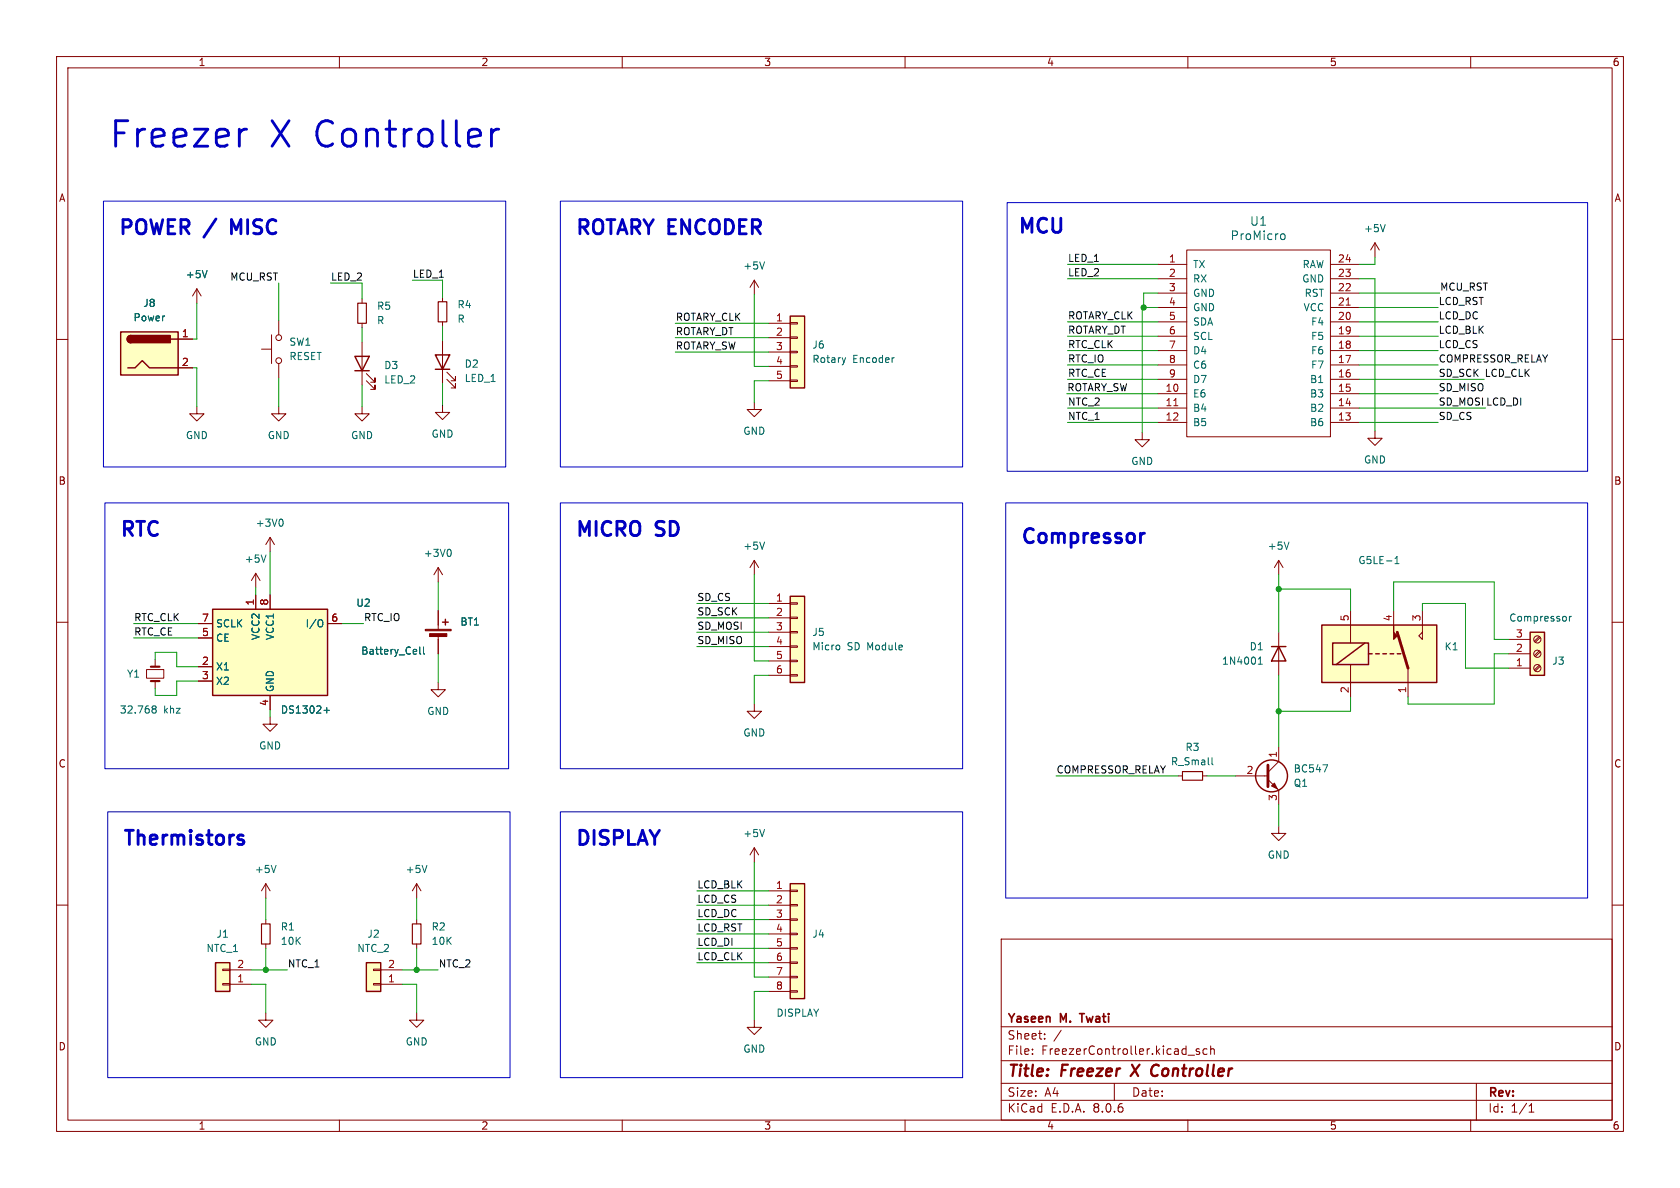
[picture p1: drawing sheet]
<svg xmlns="http://www.w3.org/2000/svg" width="297mm" height="210mm" viewBox="0 0 297 210" stroke-linecap="round" stroke-linejoin="round" font-family="sans-serif">
<g fill="none" stroke="#840000" stroke-width=".18">
<path d="M10 10h277v190h-277zM12 12h273v186h-273zM60 10v2M110 10v2M160 10v2M210 10v2M260 10v2M10 60h2M133.3 49.5l-.7 1.3M133.3 49.5v2.6M133.3 49.5l.8 1.3M285 60h2"/>
<path d="M49.3 71.9v1.3h1.2l-1.2 1.2-1.3-1.2h1.3M10 110h2M285 110h2M208.3 137.2h.7M212.6 137.2h.8M10 160h2M47 156.2l-.8 1.3M47 156.2v2.6M47 156.2l.8 1.3M285 160h2M177 166h108v32h-108zM60 198v2"/>
<path d="M110 198v2M160 198v2M177 194.5h108M177 191.5h108M177 187.5h108M177 181.5h108M182.5 186.3v.1M182.5 185.5v.1M184.7 183.6v.1M184.7 182.8v.1M187.6 182.1l-1.3 2M197 191.5v3"/>
<path d="M210 198v2M210 186.5h1.2M212 185.5l-.3-.1-.2 .2v.2l.5 .2v.3h-.5M213.4 185.5l-.4-.1-.3 .3v.4l.1 .2h.6M214 185.5l.2-.1 .4 .1 .1 .9M214 184.9v1.5M260 198v2M261 191.5v6.5M270.3 196.6h.9M270.3 195.5l.4-.4v1.5"/>
</g>
<path d="M201.5 188.2l-1.6 2M204.5 188.2l-.5 .1M204.6 190.1l-.5 .1" fill="none" stroke="#840000" stroke-width=".4"/>
<path d="M190.8 179.2h.9" fill="none" stroke="#840000" stroke-width=".3"/>
<path d="M135.2 46.3l-.5 1.3M214.3 133.9v1.1l.1 .2M48.8 153l-.4 1.2" fill="none" stroke="#006464" stroke-width=".18"/>
<path d="M209 136.4h3.6v1.5h-3.6z" fill="none" stroke="#840000" stroke-width=".2"/>
<path d="M139.7 55.9h2.5v12.7h-2.5z" fill="#ffffc2"/>
<g fill="none" stroke="#840000" stroke-width=".18">
<path d="M135.9 57.2h3.8M135.9 59.7h3.8M139.7 59.6h1.3v.2h-1.3zM139.7 57h1.3v.3h-1.3zM135.9 62.2h3.8M135.9 64.8h3.8M135.9 67.3h3.8M139.7 67.2h1.3v.2h-1.3zM139.7 64.6h1.3v.3h-1.3zM139.7 62.1h1.3v.3h-1.3zM226.1 99.1l-.8 1.2M226.1 99.1v2.5"/>
<path d="M226.1 99.1l.7 1.2"/>
</g>
<path d="M139.7 55.9h2.5v12.7h-2.5z" fill="none" stroke="#840000" stroke-width=".25"/>
<path d="M149.5 63.2l-.3 .9M158.1 63.2l-.3 .1M227.9 95.8l-.4 1.3" fill="none" stroke="#006464" stroke-width=".18"/>
<path d="M233.7 110.5h20.3v10.2h-20.3z" fill="#ffffc2"/>
<path d="M238.8 108v5.7M238.8 117.5v5.7M246.4 108v2.5M248.9 118.1v5.1M251.5 108v5l-.7-.6 .7-.6" fill="none" stroke="#840000" stroke-width=".18"/>
<path d="M233.7 110.5h20.3v10.2h-20.3zM235.6 113.7h6.3v3.8h-6.3zM241.3 113.7l-5.1 3.8M241.9 115.6h.7M243.2 115.6h.6M244.5 115.6h.6M245.7 115.6h.7M247 115.6h.6" fill="none" stroke="#840000" stroke-width=".25"/>
<path d="M247 111.8l1.9 6.3" fill="none" stroke="#840000" stroke-width=".51"/>
<path d="M246.4 110.5v1.3l.6 .6-.6 .6z" fill="#840000" stroke="#840000" stroke-width=".18"/>
<path d="M246.6 99.6h.7M246.6 98.7l.4-.3v1.2" fill="none" stroke="#006464" stroke-width=".18"/>
<path d="M139.7 105.4h2.5v15.3h-2.5z" fill="#ffffc2"/>
<g fill="none" stroke="#840000" stroke-width=".18">
<path d="M135.9 106.7h3.8M135.9 109.2h3.8M135.9 111.8h3.8M135.9 114.3h3.8M135.9 116.8h3.8M135.9 119.4h3.8M139.7 119.3h1.3v.2h-1.3zM139.7 116.7h1.3v.3h-1.3zM139.7 114.2h1.3v.2h-1.3zM139.7 111.6h1.3v.3h-1.3zM139.7 109.1h1.3v.2h-1.3zM139.7 106.6h1.3v.2h-1.3z"/>
<path d="M133.3 124.5v1.2h1.3l-1.3 1.3-1.2-1.3h1.2M218.4 137.2h5.8M224.2 137.8l1.9 1.9v2.5M226.1 132.1v2.5l-1.9 1.9"/>
</g>
<g fill="none" stroke="#840000" stroke-width=".25">
<path d="M139.7 105.4h2.5v15.3h-2.5z"/>
<circle cx="224.8" cy="137.2" r="2.82"/>
</g>
<path d="M148.4 114.2v.6M233.9 135.2h.8l-.5 1.3" fill="none" stroke="#006464" stroke-width=".18"/>
<path d="M224.2 135.3v3.8" fill="none" stroke="#840000" stroke-width=".51"/>
<path d="M224.8 138.9l.5-.5 .5 1z" fill="#840000" stroke="#840000" stroke-width=".18"/>
<path d="M270.5 111.8h2.5v7.6h-2.5z" fill="#ffffc2"/>
<path d="M270.5 111.8h2.5v7.6h-2.5z" fill="none" stroke="#840000" stroke-width=".25"/>
<g fill="none" stroke="#840000" stroke-width=".18">
<path d="M48 59.2v5.1M49.3 56.6v2.6M46.2 61.7h1.8M49.3 64.3v2.5M266.7 118.1h3.8M266.7 115.6h3.8M266.7 113h3.8M272.1 112.5l-.9 .9M272.1 115.1l-.9 .8M272.1 117.6l-.9 .8M272.3 112.7l-.9 .8M272.3 115.2l-.9 .9"/>
<path d="M272.3 117.8l-.9 .8M73.7 156.2v2.6M73.7 156.2l-.8 1.3M73.7 156.2l.7 1.3M47 179.1v1.2h1.3l-1.3 1.3-1.3-1.3h1.3M73.7 179.1v1.2h1.2l-1.2 1.3-1.3-1.3h1.3M73.7 162.6v.7M73.7 166.9v.7M133.3 180.3v1.3h1.3l-1.3 1.3-1.2-1.3h1.2"/>
<circle cx="49.3" cy="59.7" r=".51"/>
<circle cx="49.3" cy="63.8" r=".51"/>
<circle cx="271.8" cy="118.1" r=".63"/>
<circle cx="271.8" cy="115.6" r=".63"/>
<circle cx="271.8" cy="113" r=".63"/>
</g>
<path d="M277.5 109v.8M277.8 109l-.3 .2M75.5 153l-.4 1.2" fill="none" stroke="#006464" stroke-width=".18"/>
<path d="M72.9 163.3h1.5v3.6h-1.5z" fill="none" stroke="#840000" stroke-width=".2"/>
<path d="M64.8 170.2h2.5v5.1h-2.5z" fill="#ffffc2"/>
<path d="M25.9 118.4h3.1v1.5h-3.1zM27.4 116.6v1.3M27.4 120.4v1.3M133.3 149.9l-.7 1.2M133.3 149.9v2.5M133.3 149.9l.8 1.2M66 171.3h1.3v.3h-1.3zM66 173.9h1.3v.2h-1.3zM67.3 174h3.8M67.3 171.5h3.8" fill="none" stroke="#840000" stroke-width=".18"/>
<path d="M64.8 170.2h2.5v5.1h-2.5z" fill="none" stroke="#840000" stroke-width=".25"/>
<path d="M27 125.3h.1M27 124.8h.4l.1 .1 .1 .2-.2 .2M27.1 125.3h.3M27.1 125.3l-.1 .1M27.4 125.3l.2 .3-.1 .3-.1 .2-.4-.1M135.2 146.6l-.5 1.3" fill="none" stroke="#006464" stroke-width=".18"/>
<path d="M26.7 117.9h1.5M26.7 120.4h1.5" fill="none" stroke="#840000" stroke-width=".38"/>
<path d="M37.6 107.7h20.3v15.2h-20.3z" fill="#ffffc2"/>
<path d="M37.6 107.7h20.3v15.2h-20.3zM78.2 110h1M78.7 109.5v1" fill="none" stroke="#840000" stroke-width=".25"/>
<g fill="none" stroke="#840000" stroke-width=".18">
<path d="M35.1 117.9h2.5M35.1 112.8h2.5M35.1 110.2h2.5M45.2 105.2v2.5M47.8 105.2v2.5M57.9 110.2h2.6M77.5 100.3l-.8 1.3M77.5 100.3v2.6M77.5 108v3.3M77.5 112.3v3.3M77.5 100.3l.7 1.3M35.1 120.4h2.5"/>
<path d="M47.8 122.9v2.6M77.5 120.7v1.2h1.2l-1.2 1.3-1.3-1.3h1.3"/>
</g>
<path d="M79.5 97.1a.79 .79 0 0 1 0 1.3M56.8 109.5l.1 .1a.81 .81 0 0 1-.1 1.2M74.2 114.4v1.1l.2 .1M74.9 114.4v1.1l.2 .1M57.3 125.6h.9M57.8 125.1v1" fill="none" stroke="#006464" stroke-width=".18"/>
<g fill="#840000" stroke="#840000" stroke-width=".18">
<path d="M75.2 111.3h4.6v.2h-4.6z"/>
<path d="M75.9 112h3.1v.5h-3.1z"/>
</g>
<path d="M139.7 156.2h2.5v20.3h-2.5z" fill="#ffffc2"/>
<g fill="none" stroke="#840000" stroke-width=".18">
<path d="M243.1 42.9l-.8 1.3M243.1 42.9v2.6M243.1 42.9l.7 1.3M133.3 71.1v1.3h1.3l-1.3 1.3-1.2-1.3h1.2M47.8 95l-.8 1.3M47.8 95v2.5M47.8 95l.7 1.3M45.2 101.3l-.8 1.3M45.2 101.3v2.6M45.2 101.3l.8 1.3M47.8 126.7v1.3h1.2l-1.2 1.3-1.3-1.3h1.3M135.9 157.5h3.8"/>
<path d="M139.7 159.9h1.3v.2h-1.3zM139.7 157.4h1.3v.2h-1.3zM47 162.6v.7M47 166.9v.7M135.9 160h3.8M135.9 162.6h3.8M135.9 165.1h3.8M135.9 167.6h3.8M135.9 170.2h3.8M135.9 172.7h3.8M135.9 175.3h3.8M139.7 175.1h1.3v.3h-1.3z"/>
<path d="M139.7 172.6h1.3v.2h-1.3zM139.7 170.1h1.3v.2h-1.3zM139.7 167.5h1.3v.3h-1.3zM139.7 165h1.3v.2h-1.3zM139.7 162.4h1.3v.3h-1.3z"/>
</g>
<path d="M139.7 156.2h2.5v20.3h-2.5z" fill="none" stroke="#840000" stroke-width=".25"/>
<path d="M244.9 39.7l-.4 1.3M47 98.1l-.4 1.3M49.7 91.8a.79 .79 0 0 1 0 1.2" fill="none" stroke="#006464" stroke-width=".18"/>
<path d="M46.2 163.3h1.6v3.6h-1.6z" fill="none" stroke="#840000" stroke-width=".2"/>
<path d="M38.1 170.2h2.5v5.1h-2.5z" fill="#ffffc2"/>
<g fill="none" stroke="#840000" stroke-width=".18">
<path d="M34.8 51.1l-.8 1.2M34.8 51.1v2.5M34.8 51.1l.8 1.2M64 52.8v.8M64 57.2v.7M78.2 52.6v.7M78.2 56.9v.8M204.7 46.7h5.1M204.7 59.4h5.1M204.7 49.3h5.1M204.7 56.9h5.1M204.7 54.4h5.1"/>
<path d="M204.7 51.8h5.1M209.8 44.2h25.4v33h-25.4zM235.2 46.7h5.1M235.2 59.4h5.1M235.2 49.3h5.1M235.2 56.9h5.1M235.2 54.4h5.1M235.2 51.8h5.1M34.8 71.9v1.3h1.3l-1.3 1.2-1.3-1.2h1.3M64 71.9v1.3h1.3l-1.3 1.2-1.3-1.2h1.3M64 60.5v7.6M64.8 67.3l1.5 1.5v-.7v.7h-.8"/>
<path d="M64.8 66l1.5 1.6v-.8v.8h-.8M78.2 71.6v1.3h1.3l-1.3 1.3-1.2-1.3h1.2M78.2 60.2v7.6M79 67.1l1.5 1.5v-.8v.8h-.7M79 65.8l1.5 1.5v-.8v.8h-.7M201.9 76.5v1.2h1.3l-1.3 1.3-1.2-1.3h1.2M204.7 69.6h5.1M204.7 72.1h5.1M204.7 74.7h5.1M204.7 67.1h5.1M204.7 64.5h5.1M204.7 62h5.1"/>
<path d="M235.2 69.6h5.1M235.2 72.1h5.1M235.2 74.7h5.1M235.2 67.1h5.1M235.2 64.5h5.1M235.2 62h5.1M243.1 76.2v1.3h1.2l-1.2 1.2-1.3-1.2h1.3M133.3 99.1l-.7 1.2M133.3 99.1v2.5M133.3 99.1l.8 1.2M226.1 111.8v7.6M226.1 146.1v1.2h1.2l-1.2 1.3-1.3-1.3h1.3"/>
<path d="M39.4 171.3h1.2v.3h-1.2zM39.4 173.9h1.2v.2h-1.2zM40.6 174h3.8M40.6 171.5h3.8"/>
</g>
<path d="M62.7 63h2.6l-1.3 2.5zM62.7 65.5h2.6M77 62.7h2.5l-1.3 2.6zM77 65.3h2.5M224.8 114.3h2.5M226.1 114.3l1.2 2.5h-2.5zM38.1 170.2h2.5v5.1h-2.5z" fill="none" stroke="#840000" stroke-width=".25"/>
<path d="M36.6 47.8l-.4 1.3M226.5 41.4l.4-.1 .3 .3-.1 .6-.2 .2-.4-.1M135.2 95.8l-.5 1.3M222.4 117.4h.8M222.4 116.5l.4-.4v1.3" fill="none" stroke="#006464" stroke-width=".18"/>
<path d="M238 53.9h.7M207.5 71.7h.7" fill="none" stroke="#a90000" stroke-width=".18"/>
<path d="M63.2 53.6h1.6v3.6h-1.6zM77.5 53.3h1.5v3.6h-1.5z" fill="none" stroke="#840000" stroke-width=".2"/>
<path d="M21.3 58.7h10.2v7.6h-10.2z" fill="#ffffc2"/>
<path d="M21.3 58.7h10.2v7.6h-10.2zM23.1 59.3a.64 .64 0 0 0-.6 .6 .64 .64 0 0 0 .6 .7M30.2 59.9h1.3M22.6 65h1.3l1.2-1.2 1.3 1.2h5.1" fill="none" stroke="#840000" stroke-width=".25"/>
<g fill="#840000" stroke="#840000" stroke-width=".25">
<path d="M22.7 59.5l.4-.2v1.3a.63 .63 0 0 1-.6-.4 .63 .63 0 0 1 .2-.7z"/>
<path d="M23.1 59.3h7v1.3h-7z"/>
</g>
<path d="M31.5 59.9h2.5M31.5 65h2.5M35.1 117.9h2.5M35.1 112.8h2.5M35.1 110.2h2.5M45.2 105.2v2.5M47.8 105.2v2.5M57.9 110.2h2.6M77.5 108v2.5M77.5 113v2.6M35.1 120.4h2.5M47.8 122.9v2.6" fill="none" stroke="#840000" stroke-width=".18"/>
<path d="M43.2 22.8h.4M87.7 22.8h.5M41.8 40.6l-.9-1.8v2.5M202.3 94.3l-.4 .1M42.8 148.4l.3 .4-.1 .4-.2 .1M42.8 147.6l.2 .1" fill="none" stroke="#0000c2" stroke-width=".5"/>
<path d="M18.3 35.6h71.1v47h-71.1zM99.1 35.6h71.1v47h-71.1zM178.1 35.8h102.6v47.5h-102.6zM18.5 88.9h71.4v47h-71.4zM99.1 88.9h71.1v47h-71.1zM177.8 88.9h102.9v69.9h-102.9zM19 143.5h71.2v47h-71.2zM99.1 143.5h71.1v47h-71.1z" fill="none" stroke="#0000c2" stroke-width=".18"/>
<g fill="none" stroke="#009600" stroke-width=".18">
<path d="M34.8 53.6v6.3h-.8M49.3 50v6.6M58.4 50h5.6v2.8M64 57.9v2.6M72.9 49.5h5.3v3.1M78.2 57.7v2.5M119.4 59.7h16.5M119.4 57.2h16.5M133.3 52.1v12.7h2.6M188.7 49.3h16M188.7 56.9h16M188.7 59.4h16"/>
<path d="M188.7 46.7h16M204.7 51.8h-2.5v2.6M204.7 54.4h-2.8v22.1M240.3 49.3h2.8v26.9M240.3 51.8h14.2M240.3 56.9h14M240.3 59.4h14M240.3 54.4h14M243.1 45.5v1.2h-2.8M34 65h.8v6.9M49.3 66.8v5.1M64 68.1v3.8"/>
<path d="M78.2 67.8v3.8M119.4 62.2h16.5M135.9 67.3h-2.6v3.8M188.6 69.6h16.1M188.7 67.1h16M188.7 74.7h16M188.7 72.1h16M188.7 64.5h16M188.7 62h16M240.3 69.6h14M240.3 67.1h22.1M240.3 74.7h14"/>
<path d="M240.3 72.1h22.3M240.3 64.5h14M240.3 62h14M47.8 97.5v7.7M23.6 110.2h11.5M23.6 112.8h11.5M27.4 116.6v-1.3h3.8v2.6h3.9M45.2 103.9v1.3M60.5 110.2h3.8M77.5 102.9v5.1M77.5 115.6v5.1M123.2 109.2h12.7"/>
<path d="M123.2 106.7h12.7M123.2 114.3h12.7M123.2 111.8h12.7M133.3 101.6v15.2h2.6M135.9 119.4h-2.6v5.1M226.1 101.6v10.2M226.1 119.4v12.7M226.1 104.1h12.7v3.9M246.4 108v-5.1h17.8v10.1h2.5M251.5 108v-1.3h7.6v11.4h7.6M266.7 115.6h-2.5v8.9h-15.3v-1.3M35.1 120.4h-3.9v2.5h-3.8v-1.2"/>
<path d="M47.8 125.5v1.2M186.7 137.2h21.6M213.4 137.2h5M238.8 123.2v2.5h-12.7M47 158.8v3.8M73.7 158.8v3.8M123.2 157.5h12.7M133.3 152.4v20.3h2.6M226.1 142.2v3.9M44.4 171.5h6.4M44.4 174h2.6v5.1M47 167.6v3.9"/>
<path d="M71.1 171.5h6.4M71.1 174h2.6v5.1M73.7 167.6v3.9M123.2 160h12.7M123.2 162.6h12.7M123.2 167.6h12.7M123.2 165.1h12.7M123.2 170.2h12.7M135.9 175.3h-2.6v5"/>
</g>
<path d="M36.6 47.8l-.4 1.3M56.8 109.5l.1 .1a.81 .81 0 0 1-.1 1.2M74.2 114.4v1.1l.2 .1M74.9 114.4v1.1l.2 .1M57.3 125.6h.9M57.8 125.1v1" fill="none" stroke="#006464" stroke-width=".18"/>
<g fill="#009600" stroke="#009600" stroke-width=".18">
<circle cx="226.1" cy="104.1" r=".46"/>
<circle cx="226.1" cy="125.7" r=".46"/>
<circle cx="202.2" cy="54.4" r=".46"/>
<circle cx="73.7" cy="171.5" r=".46"/>
<circle cx="47" cy="171.5" r=".46"/>
</g>
<g font-size="6.3" fill="#0000c2">
<text x="19" y="26.4">Freezer</text>
<text x="47.7" y="26.4">X Controller</text>
</g>
<g font-size="3.5" fill="#0000c2">
<text x="20.8" y="41.7">POWER</text>
<text x="36.5" y="41.7">/</text>
<text x="42" y="41.7">MISC</text>
<text x="101.6" y="41.7">ROTARY ENCODER</text>
<text x="179.8" y="41.4">MCU</text>
<text x="21.1" y="95">RTC</text>
<text x="101.6" y="95">MICRO</text>
<text x="116.2" y="95">SD</text>
<text x="180.3" y="96.3">Compressor</text>
<text x="21.6" y="149.6">Thermistors</text>
<text x="101.6" y="149.6">DISPLAY</text>
</g>
<g font-size="2.8" fill="#840000">
<text x="178" y="190.9">Title:</text>
<text x="187.7" y="190.9">Freezer</text>
<text x="200.9" y="190.9">X</text>
<text x="205.2" y="190.9">Controller</text>
</g>
<g font-size="2.1" fill="#006464">
<text x="220.9" y="40.1">U1</text>
<text x="217.5" y="42.6">ProMicro</text>
</g>
<g font-size="2.1" fill="#840000">
<text x="178" y="184">Sheet:</text>
<text x="178" y="181.2">Yaseen</text>
<text x="187.5" y="181.2">M.</text>
<text x="191.7" y="181.2">Twati</text>
<text x="178" y="186.7">File:</text>
<text x="184.1" y="186.7">FreezerController.kicad_sch</text>
<text x="178" y="196.9">KiCad</text>
<text x="178" y="194.1">Size:</text>
<text x="184.7" y="194.1">A4</text>
<text x="185.7" y="196.9">E.D.A.</text>
<text x="193.3" y="196.9">8.0.6</text>
<text x="200" y="194.1">Date:</text>
<text x="263" y="194.3">Rev:</text>
<text x="263" y="196.9">Id:</text>
<text x="267.1" y="196.9">1/1</text>
</g>
<g font-size="1.8" fill="#840000">
<text x="35" y="11.9">1</text>
<text x="85" y="11.9">2</text>
<text x="135" y="11.9">3</text>
<text x="185" y="11.9">4</text>
<text x="235" y="11.9">5</text>
<text x="285" y="11.9">6</text>
<text x="10.3" y="35.9">A</text>
<text x="285.3" y="35.9">A</text>
<text x="10.3" y="85.9">B</text>
<text x="285.3" y="85.9">B</text>
<text x="10.3" y="135.9">C</text>
<text x="285.3" y="135.9">C</text>
<text x="10.3" y="185.9">D</text>
<text x="285.3" y="185.9">D</text>
<text x="35" y="199.9">1</text>
<text x="85" y="199.9">2</text>
<text x="135" y="199.9">3</text>
<text x="185" y="199.9">4</text>
<text x="235" y="199.9">5</text>
<text x="285" y="199.9">6</text>
</g>
<g font-size="1.8" fill="#006464">
<text x="241" y="41.2">+5V</text>
<text x="131.3" y="47.9">+5V</text>
<text x="210.8" y="47.6">TX</text>
<text x="230.2" y="47.6">RAW</text>
<text x="32.8" y="49.4">+5V</text>
<text x="210.8" y="50.1">RX</text>
<text x="210.8" y="52.7">GND</text>
<text x="230.1" y="50.1">GND</text>
<text x="230.5" y="52.7">RST</text>
<text x="23.5" y="57">Power</text>
<text x="25.2" y="54.5">J8</text>
<text x="66.6" y="55">R5</text>
<text x="66.6" y="57.5">R</text>
<text x="80.8" y="54.7">R4</text>
<text x="80.8" y="57.3">R</text>
<text x="210.8" y="55.2">GND</text>
<text x="210.8" y="57.8">SDA</text>
<text x="230.4" y="55.2">VCC</text>
<text x="231.7" y="57.8">F4</text>
<text x="51.1" y="63.9">RESET</text>
<text x="51.1" y="61.3">SW1</text>
<text x="67.8" y="65.4">D3</text>
<text x="82.1" y="65.2">D2</text>
<text x="143.5" y="61.8">J6</text>
<text x="143.5" y="64.4">Rotary</text>
<text x="150.7" y="64.4">Encoder</text>
<text x="210.8" y="60.3">SCL</text>
<text x="210.8" y="62.8">D4</text>
<text x="210.8" y="65.4">C6</text>
<text x="231.7" y="65.4">F7</text>
<text x="231.7" y="62.8">F6</text>
<text x="231.7" y="60.3">F5</text>
<text x="67.8" y="68">LED_2</text>
<text x="82.1" y="67.7">LED_1</text>
<text x="210.8" y="70.5">E6</text>
<text x="210.8" y="67.9">D7</text>
<text x="231.5" y="70.5">B3</text>
<text x="231.5" y="67.9">B1</text>
<text x="32.8" y="77.8">GND</text>
<text x="47.2" y="77.8">GND</text>
<text x="62" y="77.8">GND</text>
<text x="76.2" y="77.6">GND</text>
<text x="131.3" y="77.1">GND</text>
<text x="210.8" y="73">B4</text>
<text x="210.8" y="75.5">B5</text>
<text x="231.5" y="75.5">B6</text>
<text x="231.5" y="73">B2</text>
<text x="199.9" y="82.4">GND</text>
<text x="241" y="82.1">GND</text>
<text x="45.1" y="93.3">+3V0</text>
<text x="43.2" y="99.7">+5V</text>
<text x="74.8" y="98.7">+3V0</text>
<text x="131.3" y="97.4">+5V</text>
<text x="224" y="97.4">+5V</text>
<text x="240" y="99.9">G5LE-1</text>
<text x="62.9" y="107.5">U2</text>
<text x="38.1" y="113.6">CE</text>
<text x="38.1" y="111.1">SCLK</text>
<text x="46.1" y="113.2" transform="rotate(-90 46.1 113.2)">VCC2</text>
<text x="48.6" y="113.2" transform="rotate(-90 48.6 113.2)">VCC1</text>
<text x="53.9" y="111.1">I/O</text>
<text x="81.3" y="110.8">BT1</text>
<text x="143.5" y="112.6">J5</text>
<text x="266.7" y="110.1">Compressor</text>
<text x="22.4" y="120">Y1</text>
<text x="38.1" y="118.7">X1</text>
<text x="63.8" y="115.9">Battery_Cell</text>
<text x="143.5" y="115.2">Micro</text>
<text x="149.8" y="115.2">SD Module</text>
<text x="215.9" y="117.7">1N4001</text>
<text x="220.8" y="115.2">D1</text>
<text x="255.3" y="115.2">K1</text>
<text x="274.3" y="117.7">J3</text>
<text x="38.1" y="121.3">X2</text>
<text x="48.6" y="122.4" transform="rotate(-90 48.6 122.4)">GND</text>
<text x="21.1" y="126.3">32.768</text>
<text x="28.9" y="126.3">khz</text>
<text x="49.6" y="126.3">DS1302+</text>
<text x="75.4" y="126.6">GND</text>
<text x="131.3" y="130.4">GND</text>
<text x="45.7" y="132.7">GND</text>
<text x="206.9" y="135.5">R_Small</text>
<text x="209.5" y="132.9">R3</text>
<text x="228.6" y="136.8">BC547</text>
<text x="228.6" y="139.3">Q1</text>
<text x="131.3" y="148.2">+5V</text>
<text x="45" y="154.5">+5V</text>
<text x="71.6" y="154.5">+5V</text>
<text x="224" y="152">GND</text>
<text x="38.2" y="166">J1</text>
<text x="49.5" y="164.7">R1</text>
<text x="49.5" y="167.2">10K</text>
<text x="64.8" y="166">J2</text>
<text x="76.2" y="164.7">R2</text>
<text x="76.2" y="167.2">10K</text>
<text x="143.5" y="166">J4</text>
<text x="36.4" y="168.5">NTC_1</text>
<text x="63.1" y="168.5">NTC_2</text>
<text x="137.2" y="179.9">DISPLAY</text>
<text x="45" y="185">GND</text>
<text x="71.6" y="185">GND</text>
<text x="131.3" y="186.3">GND</text>
</g>
<g font-size="1.8" fill="#0f0f0f">
<text x="188.7" y="46.4">LED_1</text>
<text x="40.6" y="49.7">MCU_RST</text>
<text x="58.4" y="49.7">LED_2</text>
<text x="72.9" y="49.2">LED_1</text>
<text x="188.7" y="48.9">LED_2</text>
<text x="254.5" y="51.5">MCU_RST</text>
<text x="119.4" y="56.8">ROTARY_CLK</text>
<text x="119.4" y="59.3">ROTARY_DT</text>
<text x="188.7" y="56.5">ROTARY_CLK</text>
<text x="188.7" y="59.1">ROTARY_DT</text>
<text x="254.3" y="59.1">LCD_BLK</text>
<text x="254.3" y="54">LCD_RST</text>
<text x="254.3" y="56.5">LCD_DC</text>
<text x="119.4" y="61.9">ROTARY_SW</text>
<text x="188.7" y="61.6">RTC_CLK</text>
<text x="188.7" y="64.2">RTC_IO</text>
<text x="254.3" y="61.6">LCD_CS</text>
<text x="254.3" y="64.2">COMPRESSOR_RELAY</text>
<text x="188.6" y="69.2">ROTARY_SW</text>
<text x="188.7" y="66.7">RTC_CE</text>
<text x="188.7" y="71.8">NTC_2</text>
<text x="254.3" y="66.7">SD_SCK LCD_CLK</text>
<text x="254.3" y="71.8">SD_MOSI LCD_DI</text>
<text x="254.3" y="69.2">SD_MISO</text>
<text x="188.7" y="74.3">NTC_1</text>
<text x="254.3" y="74.3">SD_CS</text>
<text x="123.2" y="106.3">SD_CS</text>
<text x="23.6" y="112.4">RTC_CE</text>
<text x="23.6" y="109.9">RTC_CLK</text>
<text x="64.3" y="109.9">RTC_IO</text>
<text x="123.2" y="108.9">SD_SCK</text>
<text x="123.2" y="111.4">SD_MOSI</text>
<text x="123.2" y="114">SD_MISO</text>
<text x="186.7" y="136.8">COMPRESSOR_RELAY</text>
<text x="123.2" y="159.7">LCD_CS</text>
<text x="123.2" y="157.1">LCD_BLK</text>
<text x="123.2" y="167.3">LCD_DI</text>
<text x="123.2" y="164.8">LCD_RST</text>
<text x="123.2" y="162.2">LCD_DC</text>
<text x="50.8" y="171.1">NTC_1</text>
<text x="77.5" y="171.1">NTC_2</text>
<text x="123.2" y="169.8">LCD_CLK</text>
</g>
<g font-size="1.8" fill="#a90000">
<text x="206.6" y="46.5">1</text>
<text x="236.4" y="46.5">24</text>
<text x="206.6" y="49">2</text>
<text x="206.6" y="51.6">3</text>
<text x="236.4" y="51.6">22</text>
<text x="236.4" y="49">23</text>
<text x="32.1" y="59.7">1</text>
<text x="137.1" y="56.9">1</text>
<text x="137.1" y="59.4">2</text>
<text x="206.6" y="54.1">4</text>
<text x="206.6" y="56.6">5</text>
<text x="206.6" y="59.2">6</text>
<text x="236.4" y="59.2">19</text>
<text x="236.4" y="56.6">20</text>
<text x="236.4" y="54.1">21</text>
<text x="32.1" y="64.8">2</text>
<text x="137.1" y="62">3</text>
<text x="137.1" y="64.5">4</text>
<text x="206.6" y="61.7">7</text>
<text x="206.6" y="64.3">8</text>
<text x="236.4" y="64.3">17</text>
<text x="236.4" y="61.7">18</text>
<text x="137.1" y="67.1">5</text>
<text x="206" y="69.3">10</text>
<text x="206" y="71.9">11</text>
<text x="206.6" y="66.8">9</text>
<text x="236.4" y="71.9">14</text>
<text x="236.4" y="69.3">15</text>
<text x="236.4" y="66.8">16</text>
<text x="206" y="74.4">12</text>
<text x="236.4" y="74.4">13</text>
<text x="45" y="107.1" transform="rotate(-90 45 107.1)">1</text>
<text x="47.5" y="107.1" transform="rotate(-90 47.5 107.1)">8</text>
<text x="137.1" y="106.4">1</text>
<text x="35.6" y="112.5">5</text>
<text x="35.6" y="110">7</text>
<text x="58.5" y="110">6</text>
<text x="137.1" y="109">2</text>
<text x="137.1" y="111.5">3</text>
<text x="238.5" y="109.9" transform="rotate(-90 238.5 109.9)">5</text>
<text x="246.1" y="109.9" transform="rotate(-90 246.1 109.9)">4</text>
<text x="251.2" y="109.9" transform="rotate(-90 251.2 109.9)">3</text>
<text x="267.9" y="112.8">3</text>
<text x="35.6" y="117.6">2</text>
<text x="137.1" y="114">4</text>
<text x="137.1" y="116.6">5</text>
<text x="137.1" y="119.1">6</text>
<text x="267.9" y="117.9">1</text>
<text x="267.9" y="115.3">2</text>
<text x="35.6" y="120.1">3</text>
<text x="47.5" y="124.9" transform="rotate(-90 47.5 124.9)">4</text>
<text x="238.5" y="122.6" transform="rotate(-90 238.5 122.6)">2</text>
<text x="248.7" y="122.6" transform="rotate(-90 248.7 122.6)">1</text>
<text x="220.3" y="136.9">2</text>
<text x="225.8" y="134.1" transform="rotate(-90 225.8 134.1)">1</text>
<text x="225.8" y="141.7" transform="rotate(-90 225.8 141.7)">3</text>
<text x="137.1" y="157.2">1</text>
<text x="137.1" y="159.8">2</text>
<text x="137.1" y="162.3">3</text>
<text x="137.1" y="164.8">4</text>
<text x="137.1" y="167.4">5</text>
<text x="41.8" y="173.7">1</text>
<text x="41.8" y="171.2">2</text>
<text x="68.5" y="173.7">1</text>
<text x="68.5" y="171.2">2</text>
<text x="137.1" y="169.9">6</text>
<text x="137.1" y="172.5">7</text>
<text x="137.1" y="175">8</text>
</g>
</svg>
